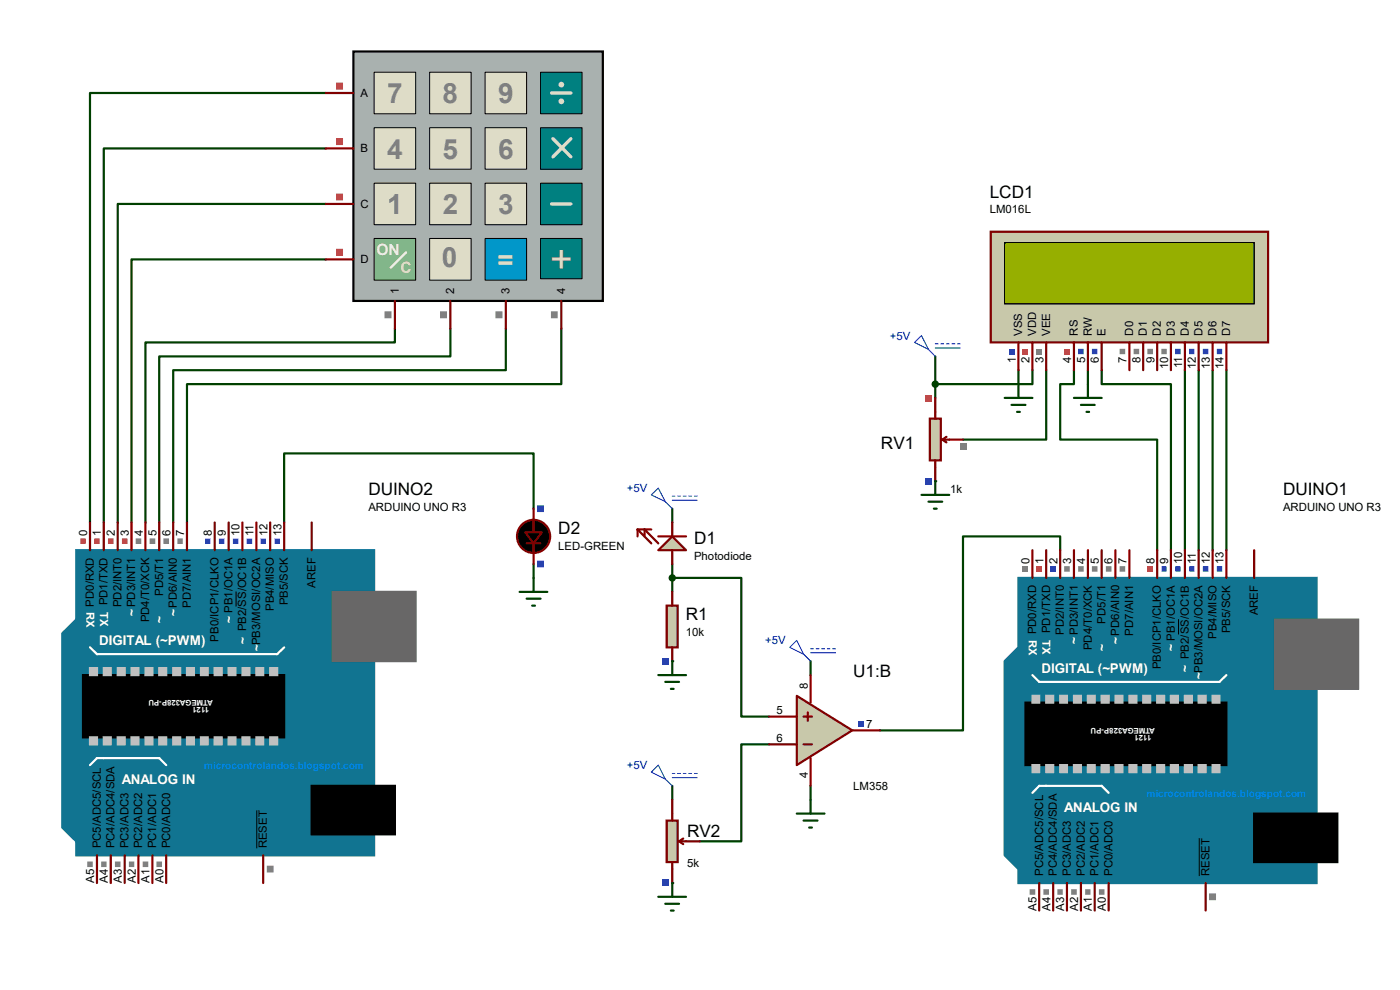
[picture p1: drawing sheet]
<svg xmlns="http://www.w3.org/2000/svg" width="297mm" height="210mm" viewBox="0 0 297 210" stroke-linecap="round" stroke-linejoin="round" font-family="sans-serif">
<path d="M222 78.5v14.8h-17.7M227.8 78.5v3h-2.9v11.8h20.6v23.4M230.8 78.5v3M233.7 78.5v3h14.7v35.2M251.4 78.5v38.2M254.3 78.5v38.2M257.3 78.5v38.2M260.2 78.5v38.2M224.9 116.7v-2.9h-20.6v41.1h-17.6" fill="none" stroke="#004000" stroke-width=".47"/>
<circle cx="198.4" cy="102.1" r=".23" fill="#004000"/>
<path d="M198.4 75.6v8.8M216.1 78.5v3M219 78.5v3h-20.6M163.2 157.9h-5.9v20.6h-8.8M172 140.3v2.9M172 166.7v3" fill="none" stroke="#004000" stroke-width=".47"/>
<circle cx="142.6" cy="187.3" r=".23" fill="#004000"/>
<path d="M142.6 166.7v3" fill="none" stroke="#004000" stroke-width=".47"/>
<circle cx="142.6" cy="140.3" r=".23" fill="#004000"/>
<g fill="none" stroke="#004000" stroke-width=".47">
<path d="M69.1 19.7h-50v91.1M69.1 31.5h-47.1v79.3M69.1 43.3h-44.1v67.5M69.1 55h-41.2v55.8M83.8 69.7v2.9h-52.9v38.2M95.5 69.7v5.9h-61.7v35.2M107.3 69.7v8.8h-70.6v32.3M119.1 69.7v11.8h-79.4v29.3M113.2 107.9v-11.7h-52.9v14.6M113.2 119.7v2.9M142.6 107.9v2.9M142.6 119.7v5.9"/>
<path d="M142.6 122.6h14.7v29.4h5.9"/>
</g>
<g fill="#117491" stroke="#117491" stroke-width=".47">
<path d="M216.1 137.3v47.1l-3-3v-41.1z"/>
<path d="M216.1 122.6h63.2v64.7h-63.2z"/>
</g>
<path d="M270.5 131.4h17.6v14.7h-17.6z" fill="#686767" stroke="#686767" stroke-width=".47"/>
<path d="M217.6 149.1h42.6v13.2h-42.6zM266.1 172.6h17.6v10.3h-17.6z" fill="#000" stroke="#000" stroke-width=".47"/>
<path d="M219 143.2l1.5 1.5h38.2l1.5-1.5M219 168.2l1.5-1.5h13.2l1.5 1.5" fill="none" stroke="#fff" stroke-width=".47"/>
<g fill="#c0c0c0" stroke="#c0c0c0" stroke-width=".47">
<path d="M257.3 147.6h1.4v1.5h-1.4z"/>
<path d="M254.3 147.6h1.5v1.5h-1.5z"/>
<path d="M251.4 147.6h1.5v1.5h-1.5z"/>
<path d="M248.4 147.6h1.5v1.5h-1.5z"/>
<path d="M245.5 147.6h1.5v1.5h-1.5z"/>
<path d="M242.5 147.6h1.5v1.5h-1.5z"/>
<path d="M239.6 147.6h1.5v1.5h-1.5z"/>
<path d="M236.6 147.6h1.5v1.5h-1.5z"/>
<path d="M233.7 147.6h1.5v1.5h-1.5z"/>
<path d="M230.8 147.6h1.4v1.5h-1.4z"/>
<path d="M227.8 147.6h1.5v1.5h-1.5z"/>
<path d="M224.9 147.6h1.5v1.5h-1.5z"/>
<path d="M222 147.6h1.4v1.5h-1.4z"/>
<path d="M219 147.6h1.5v1.5h-1.5z"/>
<path d="M257.3 162.3h1.4v1.5h-1.4z"/>
<path d="M254.3 162.3h1.5v1.5h-1.5z"/>
<path d="M251.4 162.3h1.5v1.5h-1.5z"/>
<path d="M248.4 162.3h1.5v1.5h-1.5z"/>
<path d="M245.5 162.3h1.5v1.5h-1.5z"/>
<path d="M242.5 162.3h1.5v1.5h-1.5z"/>
<path d="M239.6 162.3h1.5v1.5h-1.5z"/>
<path d="M236.6 162.3h1.5v1.5h-1.5z"/>
<path d="M233.7 162.3h1.5v1.5h-1.5z"/>
<path d="M230.8 162.3h1.4v1.5h-1.4z"/>
<path d="M227.8 162.3h1.5v1.5h-1.5z"/>
<path d="M224.9 162.3h1.5v1.5h-1.5z"/>
<path d="M222 162.3h1.4v1.5h-1.4z"/>
<path d="M219 162.3h1.5v1.5h-1.5z"/>
</g>
<g fill="none" stroke="#800000" stroke-width=".47">
<path d="M219 116.7v5.9M222 116.7v5.9M224.9 116.7v5.9M227.8 116.7v5.9M230.8 116.7v5.9M233.7 116.7v5.9M236.6 116.7v5.9M239.6 116.7v5.9M245.5 116.7v5.9M248.4 116.7v5.9M251.4 116.7v5.9M254.3 116.7v5.9"/>
<path d="M257.3 116.7v5.9M260.2 116.7v5.9M266.1 116.7v5.9M220.5 187.3v5.9M223.4 187.3v5.9M226.4 187.3v5.9M229.3 187.3v5.9M232.2 187.3v5.9M235.2 187.3v5.9M255.8 187.3v5.9"/>
</g>
<path d="M250 131.4v3.2M254.4 177.8v8" fill="none" stroke="#000" stroke-width=".21"/>
<path d="M217 120.1h1.1v1.2h-1.1z" fill="#808080"/>
<path d="M219.9 120.1h1.2v1.2h-1.2z" fill="#ff4040"/>
<path d="M222.8 120.1h1.2v1.2h-1.2z" fill="#4040ff"/>
<path d="M225.8 120.1h1.1v1.2h-1.1zM228.7 120.1h1.2v1.2h-1.2zM231.6 120.1h1.2v1.2h-1.2zM234.6 120.1h1.2v1.2h-1.2zM237.5 120.1h1.2v1.2h-1.2z" fill-rule="evenodd" fill="#808080"/>
<path d="M243.4 120.1h1.2v1.2h-1.2z" fill="#ff4040"/>
<path d="M246.4 120.1h1.1v1.2h-1.1zM249.3 120.1h1.2v1.2h-1.2zM252.3 120.1h1.1v1.2h-1.1zM255.2 120.1h1.2v1.2h-1.2zM258.1 120.1h1.2v1.2h-1.2z" fill-rule="evenodd" fill="#4040ff"/>
<path d="M218.4 188.6h1.2v1.2h-1.2zM221.4 188.6h1.1v1.2h-1.1zM224.3 188.6h1.2v1.2h-1.2zM227.2 188.6h1.2v1.2h-1.2zM230.2 188.6h1.2v1.2h-1.2zM233.1 188.6h1.2v1.2h-1.2zM256.5 189.5h1.5v1.5h-1.5z" fill-rule="evenodd" fill="#808080"/>
<path d="M210.2 49.1h58.8v23.5h-58.8z" fill="#c8c8aa" stroke="#800000" stroke-width=".47"/>
<path d="M213.1 51.5h53v12.9h-53z" fill="#324600" stroke="#000" stroke-width=".25"/>
<path d="M213.1 51.5h53v12.9h-53z" fill="#96af00" stroke="#000" stroke-width=".25"/>
<g fill="none" stroke="#800000" stroke-width=".47">
<path d="M216.1 72.6v5.9M219 72.6v5.9M222 72.6v5.9M227.8 72.6v5.9M230.8 72.6v5.9M233.7 72.6v5.9M239.6 72.6v5.9M242.5 72.6v5.9M245.5 72.6v5.9M248.4 72.6v5.9M251.4 72.6v5.9M254.3 72.6v5.9"/>
<path d="M257.3 72.6v5.9M260.2 72.6v5.9"/>
</g>
<path d="M258.1 74h1.2v1.1h-1.2zM255.2 74h1.2v1.1h-1.2zM252.3 74h1.1v1.1h-1.1zM249.3 74h1.2v1.1h-1.2z" fill-rule="evenodd" fill="#4040ff"/>
<path d="M246.4 74h1.1v1.1h-1.1zM243.4 74h1.2v1.1h-1.2zM240.5 74h1.2v1.1h-1.2zM237.5 74h1.2v1.1h-1.2z" fill-rule="evenodd" fill="#808080"/>
<path d="M231.6 74h1.2v1.1h-1.2zM228.7 74h1.2v1.1h-1.2z" fill-rule="evenodd" fill="#4040ff"/>
<path d="M225.8 74h1.1v1.1h-1.1z" fill="#ff4040"/>
<path d="M214 74h1.2v1.1h-1.2z" fill="#4040ff"/>
<path d="M217 74h1.1v1.1h-1.1z" fill="#ff4040"/>
<path d="M219.9 74h1.2v1.1h-1.2z" fill="#808080"/>
<path d="M227.8 84.4h5.9M229.3 85.9h2.9M230.5 87.4h.6M230.8 81.5v2.9" fill="none" stroke="#004000" stroke-width=".47"/>
<path d="M169 147.6l11.8 7.3-11.8 7.4z" fill="#c8c8aa" stroke="#800000" stroke-width=".47"/>
<path d="M163.2 157.9h5.8M163.2 152h5.8M170.5 157.9h1.8M170.5 152h1.8M171.4 151.1v1.8M172 143.2v5.9M180.8 154.9h5.9M172 160.8v5.9" fill="none" stroke="#800000" stroke-width=".47"/>
<path d="M182.1 152.9h1.2v1.2h-1.2z" fill="#4040ff"/>
<path d="M197.3 88.8h2.3v8.9h-2.3z" fill="#c8c8aa" stroke="#800000" stroke-width=".47"/>
<path d="M198.4 84.4v4.4M198.4 97.7v4.4M199.9 93.3l.9 .6M199.9 93.3h4.4M200.8 92.7l-.9 .6" fill="none" stroke="#800000" stroke-width=".47"/>
<path d="M196.2 101.3h1.5v1.5h-1.5z" fill="#4040ff"/>
<path d="M196.2 83.7h1.5v1.5h-1.5z" fill="#ff4040"/>
<path d="M203.6 94h1.5v1.5h-1.5z" fill="#808080"/>
<path d="M213.1 84.4h5.9M214.6 85.9h3M215.8 87.4h.6M216.1 81.5v2.9M195.5 105h5.9M197 106.4h2.9M198.1 107.9h.6M198.4 102.1v2.9M169 172.6h5.9M170.5 174.1h2.9M171.7 175.6h.6M172 169.7v2.9" fill="none" stroke="#004000" stroke-width=".47"/>
<circle cx="198.4" cy="81.5" r=".55" fill="#004000" stroke="#004000" stroke-width=".47"/>
<g fill="none" stroke="#0000c0" stroke-width=".21">
<path d="M194 72.6l1.5-1.4 1.5 2.9zM197 74.1l1.4 1.5M198.4 72.9h.6M198.4 73.8h5.3M199.6 72.9h.6M200.8 72.9h.6M202 72.9h.6M203.2 72.9h.5M169 135.8l1.5 3-2.9-1.5zM170.5 138.8l1.5 1.5M172 137.6h.6M172 138.5h5.2"/>
<path d="M173.1 137.6h.6M174.3 137.6h.6M175.5 137.6h.6M176.7 137.6h.5"/>
</g>
<path d="M141.4 174.1h2.4v8.8h-2.4z" fill="#c8c8aa" stroke="#800000" stroke-width=".47"/>
<path d="M142.6 169.7v4.4M144.1 178.5l.8 .6M144.1 178.5h4.4M144.9 177.9l-.8 .6M142.6 182.9v4.4" fill="none" stroke="#800000" stroke-width=".47"/>
<path d="M140.4 186.6h1.5v1.4h-1.5z" fill="#4040ff"/>
<path d="M139.7 190.2h5.8M141.1 191.7h3M142.3 193.2h.6M142.6 187.3v2.9" fill="none" stroke="#004000" stroke-width=".47"/>
<path d="M138.2 163.8l1.5-1.5 1.4 3zM141.1 165.3l1.5 1.4M142.6 164.1h.6M142.6 165h5.3M143.8 164.1h.6M144.9 164.1h.6M146.1 164.1h.6M147.3 164.1h.6" fill="none" stroke="#0000c0" stroke-width=".21"/>
<path d="M139.7 116.7l2.9-2.9 2.9 2.9z" fill="#c8c8aa" stroke="#800000" stroke-width=".47"/>
<path d="M135.3 112.3l2.9 3M135.3 112.3v1.5M135.3 112.3h2.9M136.7 113.8v-1.5l3 3M139.7 113.8h5.8M142.6 110.8v3M142.6 116.7v3" fill="none" stroke="#800000" stroke-width=".47"/>
<path d="M141.4 128.5h2.4v8.8h-2.4z" fill="#c8c8aa" stroke="#800000" stroke-width=".47"/>
<path d="M142.6 125.6v2.9M142.6 137.3v3" fill="none" stroke="#800000" stroke-width=".47"/>
<path d="M140.4 139.5h1.5v1.5h-1.5z" fill="#4040ff"/>
<path d="M139.7 143.2h5.8M141.1 144.7h3M142.3 146.1h.6M142.6 140.3v2.9" fill="none" stroke="#004000" stroke-width=".47"/>
<circle cx="142.6" cy="122.6" r=".55" fill="#004000" stroke="#004000" stroke-width=".47"/>
<path d="M138.2 105l1.5-1.5 1.4 2.9zM141.1 106.4l1.5 1.5M142.6 105.2h.6M142.6 106.1h5.3M143.8 105.2h.6M144.9 105.2h.6M146.1 105.2h.6M147.3 105.2h.6" fill="none" stroke="#0000c0" stroke-width=".21"/>
<path d="M75 10.9h52.9v52.9h-52.9z" fill="#a9b1af" stroke="#000" stroke-width=".47"/>
<path d="M79.4 15.4h8.8v8.7h-8.8z" fill="#dedcc7"/>
<path d="M79.4 15.3h8.8v8.8h-8.8z" fill="none" stroke="#000" stroke-width=".21"/>
<path d="M91.2 15.4h8.7v8.7h-8.7z" fill="#dedcc7"/>
<path d="M91.1 15.3h8.8v8.8h-8.8z" fill="none" stroke="#000" stroke-width=".21"/>
<path d="M103 15.4h8.7v8.7h-8.7z" fill="#dedcc7"/>
<path d="M102.9 15.3h8.8v8.8h-8.8z" fill="none" stroke="#000" stroke-width=".21"/>
<path d="M114.7 15.4h8.8v8.7h-8.8z" fill="#008080"/>
<path d="M114.7 15.3h8.8v8.8h-8.8z" fill="none" stroke="#000" stroke-width=".21"/>
<path d="M79.4 27.1h8.8v8.8h-8.8z" fill="#dedcc7"/>
<path d="M79.4 27.1h8.8v8.8h-8.8z" fill="none" stroke="#000" stroke-width=".21"/>
<path d="M91.2 27.1h8.7v8.8h-8.7z" fill="#dedcc7"/>
<path d="M91.1 27.1h8.8v8.8h-8.8z" fill="none" stroke="#000" stroke-width=".21"/>
<path d="M103 27.1h8.7v8.8h-8.7z" fill="#dedcc7"/>
<path d="M102.9 27.1h8.8v8.8h-8.8z" fill="none" stroke="#000" stroke-width=".21"/>
<path d="M114.7 27.1h8.8v8.8h-8.8z" fill="#008080"/>
<path d="M114.7 27.1h8.8v8.8h-8.8z" fill="none" stroke="#000" stroke-width=".21"/>
<path d="M79.4 38.9h8.8v8.8h-8.8z" fill="#dedcc7"/>
<path d="M79.4 38.9h8.8v8.8h-8.8z" fill="none" stroke="#000" stroke-width=".21"/>
<path d="M91.2 38.9h8.7v8.8h-8.7z" fill="#dedcc7"/>
<path d="M91.1 38.9h8.8v8.8h-8.8z" fill="none" stroke="#000" stroke-width=".21"/>
<path d="M103 38.9h8.7v8.8h-8.7z" fill="#dedcc7"/>
<path d="M102.9 38.9h8.8v8.8h-8.8z" fill="none" stroke="#000" stroke-width=".21"/>
<path d="M103 50.6h8.7v8.8h-8.7z" fill="#0197c9"/>
<path d="M102.9 50.6h8.8v8.8h-8.8z" fill="none" stroke="#000" stroke-width=".21"/>
<path d="M114.7 38.9h8.8v8.8h-8.8z" fill="#008080"/>
<path d="M114.7 38.9h8.8v8.8h-8.8z" fill="none" stroke="#000" stroke-width=".21"/>
<path d="M117 19.7h4.1M121.1 29.4l-3.8 3.9M117 43.3h4.1" fill="none" stroke="#dedcc7" stroke-width=".72"/>
<g fill="#c8c8aa" stroke="#dedcc7" stroke-width=".72">
<circle cx="119.1" cy="17.9" r=".25"/>
<circle cx="119.1" cy="21.5" r=".25"/>
</g>
<path d="M114.7 50.6h8.8v8.5h-8.8z" fill="#008080"/>
<path d="M114.7 50.6h8.8v8.5h-8.8z" fill="none" stroke="#000" stroke-width=".21"/>
<path d="M117.3 29.4l3.8 3.9" fill="none" stroke="#dedcc7" stroke-width=".72"/>
<path d="M79.4 50.6h8.8v8.8h-8.8z" fill="#81b57d"/>
<path d="M79.4 50.6h8.8v8.8h-8.8z" fill="none" stroke="#000" stroke-width=".21"/>
<path d="M86.1 53.6l-3.2 3.2" fill="none" stroke="#fafbdb" stroke-width=".51"/>
<path d="M91.2 50.6h8.7v8.8h-8.7z" fill="#dedcc7"/>
<path d="M91.1 50.6h8.8v8.8h-8.8z" fill="none" stroke="#000" stroke-width=".21"/>
<path d="M69.1 19.7h5.9M69.1 31.5h5.9M69.1 43.3h5.9M69.1 55h5.9M83.8 63.8v5.9M95.5 63.8v5.9M107.3 63.8v5.9M119.1 63.8v5.9" fill="none" stroke="#800000" stroke-width=".47"/>
<path d="M71.3 17.5h1.5v1.5h-1.5zM71.3 29.3h1.5v1.5h-1.5zM71.3 41.1h1.5v1.4h-1.5zM71.3 52.8h1.5v1.5h-1.5z" fill-rule="evenodd" fill="#ff4040"/>
<path d="M81.6 66h1.5v1.5h-1.5zM93.3 66h1.5v1.5h-1.5zM116.9 66h1.4v1.5h-1.4zM105.1 66h1.5v1.5h-1.5z" fill-rule="evenodd" fill="#808080"/>
<g fill="#117491" stroke="#117491" stroke-width=".47">
<path d="M13.2 134.4l3-3v47.1l-3-2.9z"/>
<path d="M16.2 116.7h63.2v64.7h-63.2z"/>
</g>
<path d="M70.6 125.6h17.6v14.7h-17.6z" fill="#686767" stroke="#686767" stroke-width=".47"/>
<path d="M17.6 143.2h42.7v13.2h-42.7zM66.1 166.7h17.7v10.3h-17.7z" fill="#000" stroke="#000" stroke-width=".47"/>
<path d="M19.1 137.3l1.5 1.5h38.2l1.5-1.5M19.1 162.3l1.5-1.5h13.2l1.5 1.5" fill="none" stroke="#fff" stroke-width=".47"/>
<g fill="#c0c0c0" stroke="#c0c0c0" stroke-width=".47">
<path d="M57.3 141.7h1.5v1.5h-1.5z"/>
<path d="M54.4 141.7h1.4v1.5h-1.4z"/>
<path d="M51.4 141.7h1.5v1.5h-1.5z"/>
<path d="M48.5 141.7h1.5v1.5h-1.5z"/>
<path d="M45.6 141.7h1.4v1.5h-1.4z"/>
<path d="M42.6 141.7h1.5v1.5h-1.5z"/>
<path d="M39.7 141.7h1.4v1.5h-1.4z"/>
<path d="M36.7 141.7h1.5v1.5h-1.5z"/>
<path d="M33.8 141.7h1.5v1.5h-1.5z"/>
<path d="M30.9 141.7h1.4v1.5h-1.4z"/>
<path d="M27.9 141.7h1.5v1.5h-1.5z"/>
<path d="M25 141.7h1.5v1.5h-1.5z"/>
<path d="M22 141.7h1.5v1.5h-1.5z"/>
<path d="M19.1 141.7h1.5v1.5h-1.5z"/>
<path d="M57.3 156.4h1.5v1.5h-1.5z"/>
<path d="M54.4 156.4h1.4v1.5h-1.4z"/>
<path d="M51.4 156.4h1.5v1.5h-1.5z"/>
<path d="M48.5 156.4h1.5v1.5h-1.5z"/>
<path d="M45.6 156.4h1.4v1.5h-1.4z"/>
<path d="M42.6 156.4h1.5v1.5h-1.5z"/>
<path d="M39.7 156.4h1.4v1.5h-1.4z"/>
<path d="M36.7 156.4h1.5v1.5h-1.5z"/>
<path d="M33.8 156.4h1.5v1.5h-1.5z"/>
<path d="M30.9 156.4h1.4v1.5h-1.4z"/>
<path d="M27.9 156.4h1.5v1.5h-1.5z"/>
<path d="M25 156.4h1.5v1.5h-1.5z"/>
<path d="M22 156.4h1.5v1.5h-1.5z"/>
<path d="M19.1 156.4h1.5v1.5h-1.5z"/>
</g>
<g fill="none" stroke="#800000" stroke-width=".47">
<path d="M19.1 110.8v5.9M22 110.8v5.9M25 110.8v5.9M27.9 110.8v5.9M30.9 110.8v5.9M33.8 110.8v5.9M36.7 110.8v5.9M39.7 110.8v5.9M45.6 110.8v5.9M48.5 110.8v5.9M51.4 110.8v5.9M54.4 110.8v5.9"/>
<path d="M57.3 110.8v5.9M60.3 110.8v5.9M66.1 110.8v5.9M20.6 181.4v5.9M23.5 181.4v5.9M26.5 181.4v5.9M29.4 181.4v5.9M32.3 181.4v5.9M35.3 181.4v5.9M55.8 181.4v5.9"/>
</g>
<path d="M50.1 125.5v3.2M54.5 171.9v8.1" fill="none" stroke="#000" stroke-width=".21"/>
<path d="M17 114.2h1.2v1.2h-1.2zM20 114.2h1.2v1.2h-1.2zM22.9 114.2h1.2v1.2h-1.2zM25.9 114.2h1.2v1.2h-1.2z" fill-rule="evenodd" fill="#ff4040"/>
<path d="M28.8 114.2h1.2v1.2h-1.2zM31.7 114.2h1.2v1.2h-1.2zM34.7 114.2h1.2v1.2h-1.2zM37.6 114.2h1.2v1.2h-1.2z" fill-rule="evenodd" fill="#808080"/>
<path d="M43.5 114.2h1.2v1.2h-1.2zM46.4 114.2h1.2v1.2h-1.2zM49.4 114.2h1.1v1.2h-1.1zM52.3 114.2h1.2v1.2h-1.2zM55.2 114.2h1.2v1.2h-1.2zM58.2 114.2h1.2v1.2h-1.2z" fill-rule="evenodd" fill="#4040ff"/>
<path d="M18.5 182.8h1.2v1.1h-1.2zM21.5 182.8h1.1v1.1h-1.1zM24.4 182.8h1.2v1.1h-1.2zM27.3 182.8h1.2v1.1h-1.2zM30.3 182.8h1.2v1.1h-1.2zM33.2 182.8h1.2v1.1h-1.2zM56.6 183.6h1.4v1.5h-1.4z" fill-rule="evenodd" fill="#808080"/>
<circle cx="113.2" cy="113.8" r="3.5" fill="#000" stroke="#800000" stroke-width=".47"/>
<path d="M111.7 115.3h3" fill="none" stroke="#800000" stroke-width=".42"/>
<path d="M113.2 107.9v5M113.2 115.3v4.4" fill="none" stroke="#800000" stroke-width=".47"/>
<path d="M111.4 112.9h3.6l-1.8 2.4z" fill="#000" stroke="#800000" stroke-width=".42"/>
<path d="M113.9 107.2h1.5v1.4h-1.5zM113.9 118.9h1.5v1.5h-1.5z" fill-rule="evenodd" fill="#4040ff"/>
<path d="M110.2 125.6h5.9M111.7 127h3M112.9 128.5h.6M113.2 122.6v3" fill="none" stroke="#004000" stroke-width=".47"/>
<text font-size="8.5" x="116.6" y="58">+</text>
<g font-size="5.9" fill="#808080">
<text x="82.1" y="21.9">7</text>
<text x="93.9" y="21.9">8</text>
<text x="105.7" y="21.9">9</text>
<text x="82.1" y="33.7">4</text>
<text x="93.9" y="33.7">5</text>
<text x="105.7" y="33.7">6</text>
<text x="82.1" y="45.4">1</text>
<text x="93.9" y="45.4">2</text>
<text x="105.7" y="45.4">3</text>
<text x="93.8" y="56.6">0</text>
</g>
<text font-size="5.9" fill="#dedcc7" x="105.6" y="57.2">=</text>
<g font-size="3.6">
<text x="210" y="41.9">LCD1</text>
<text x="186.9" y="95.2">RV1</text>
<text x="78.1" y="105.1">DUINO2</text>
<text x="272.2" y="105.1">DUINO1</text>
<text x="118.4" y="113.3">D2</text>
<text x="147.2" y="115.4">D1</text>
<text x="145.5" y="131.6">R1</text>
<text x="181" y="143.7">U1:B</text>
<text x="145.8" y="177.5">RV2</text>
</g>
<text font-size="3.3" fill="#fafbdb" x="79.8" y="54.2">ON</text>
<text font-size="3.3" fill="#eff2c4" x="85" y="58">C</text>
<g font-size="2.8" fill="#fff">
<text x="21" y="136.9">DIGITAL (~PWM)</text>
<text x="220.9" y="142.8">DIGITAL (~PWM)</text>
<text x="25.8" y="166.3">ANALOG IN</text>
<text x="225.8" y="172.2">ANALOG IN</text>
</g>
<g font-size="2.6" fill="#fff">
<text x="27.1" y="129.2" transform="rotate(90 27.1 129.2)">~</text>
<text x="32.9" y="130.7" transform="rotate(90 32.9 130.7)">~</text>
<text x="35.9" y="129.2" transform="rotate(90 35.9 129.2)">~</text>
<text x="47.7" y="130.7" transform="rotate(90 47.7 130.7)">~</text>
<text x="50.6" y="135.1" transform="rotate(90 50.6 135.1)">~</text>
<text x="53.6" y="136.6" transform="rotate(90 53.6 136.6)">~</text>
<text x="227" y="135.1" transform="rotate(90 227 135.1)">~</text>
<text x="232.9" y="136.6" transform="rotate(90 232.9 136.6)">~</text>
<text x="235.8" y="135.1" transform="rotate(90 235.8 135.1)">~</text>
<text x="247.6" y="136.6" transform="rotate(90 247.6 136.6)">~</text>
<text x="250.5" y="141" transform="rotate(90 250.5 141)">~</text>
<text x="253.4" y="142.5" transform="rotate(90 253.4 142.5)">~</text>
</g>
<g font-size="2.4">
<text x="76.5" y="20.6">A</text>
<text x="76.5" y="32.3">B</text>
<text x="76.5" y="44.1">C</text>
<text x="210" y="45.2">LM016L</text>
<text x="76.5" y="55.9">D</text>
<text x="84.6" y="62.4" transform="rotate(-90 84.6 62.4)">1</text>
<text x="96.4" y="62.4" transform="rotate(-90 96.4 62.4)">2</text>
<text x="108.1" y="62.4" transform="rotate(-90 108.1 62.4)">3</text>
<text x="119.9" y="62.4" transform="rotate(-90 119.9 62.4)">4</text>
<text x="216.9" y="71.2" transform="rotate(-90 216.9 71.2)">VSS</text>
<text x="219.8" y="71.2" transform="rotate(-90 219.8 71.2)">VDD</text>
<text x="222.8" y="71.2" transform="rotate(-90 222.8 71.2)">VEE</text>
<text x="228.6" y="71.2" transform="rotate(-90 228.6 71.2)">RS</text>
<text x="231.6" y="71.2" transform="rotate(-90 231.6 71.2)">RW</text>
<text x="234.5" y="71.2" transform="rotate(-90 234.5 71.2)">E</text>
<text x="240.4" y="71.2" transform="rotate(-90 240.4 71.2)">D0</text>
<text x="243.3" y="71.2" transform="rotate(-90 243.3 71.2)">D1</text>
<text x="246.3" y="71.2" transform="rotate(-90 246.3 71.2)">D2</text>
<text x="249.2" y="71.2" transform="rotate(-90 249.2 71.2)">D3</text>
<text x="252.2" y="71.2" transform="rotate(-90 252.2 71.2)">D4</text>
<text x="255.1" y="71.2" transform="rotate(-90 255.1 71.2)">D5</text>
<text x="258.1" y="71.2" transform="rotate(-90 258.1 71.2)">D6</text>
<text x="261" y="71.2" transform="rotate(-90 261 71.2)">D7</text>
<text x="215.5" y="77" transform="rotate(-90 215.5 77)">1</text>
<text x="218.4" y="77" transform="rotate(-90 218.4 77)">2</text>
<text x="221.4" y="77" transform="rotate(-90 221.4 77)">3</text>
<text x="227.2" y="77" transform="rotate(-90 227.2 77)">4</text>
<text x="230.2" y="77" transform="rotate(-90 230.2 77)">5</text>
<text x="233.1" y="77" transform="rotate(-90 233.1 77)">6</text>
<text x="239" y="77" transform="rotate(-90 239 77)">7</text>
<text x="241.9" y="77" transform="rotate(-90 241.9 77)">8</text>
<text x="244.9" y="77" transform="rotate(-90 244.9 77)">9</text>
<text x="247.8" y="78.3" transform="rotate(-90 247.8 78.3)">10</text>
<text x="250.8" y="78.1" transform="rotate(-90 250.8 78.1)">11</text>
<text x="253.7" y="78.3" transform="rotate(-90 253.7 78.3)">12</text>
<text x="256.7" y="78.3" transform="rotate(-90 256.7 78.3)">13</text>
<text x="259.6" y="78.3" transform="rotate(-90 259.6 78.3)">14</text>
<text x="201.6" y="104.5">1k</text>
<text x="18.5" y="113.8" transform="rotate(-90 18.5 113.8)">0</text>
<text x="21.4" y="113.8" transform="rotate(-90 21.4 113.8)">1</text>
<text x="24.4" y="113.8" transform="rotate(-90 24.4 113.8)">2</text>
<text x="27.3" y="113.8" transform="rotate(-90 27.3 113.8)">3</text>
<text x="30.3" y="113.8" transform="rotate(-90 30.3 113.8)">4</text>
<text x="33.2" y="113.8" transform="rotate(-90 33.2 113.8)">5</text>
<text x="36.2" y="113.8" transform="rotate(-90 36.2 113.8)">6</text>
<text x="39.1" y="113.8" transform="rotate(-90 39.1 113.8)">7</text>
<text x="45" y="113.8" transform="rotate(-90 45 113.8)">8</text>
<text x="47.9" y="113.8" transform="rotate(-90 47.9 113.8)">9</text>
<text x="50.8" y="113.8" transform="rotate(-90 50.8 113.8)">10</text>
<text x="53.8" y="113.8" transform="rotate(-90 53.8 113.8)">11</text>
<text x="56.7" y="113.8" transform="rotate(-90 56.7 113.8)">12</text>
<text x="59.7" y="113.8" transform="rotate(-90 59.7 113.8)">13</text>
<text x="78.1" y="108.4">ARDUINO UNO R3</text>
<text x="272.2" y="108.4">ARDUINO UNO R3</text>
<text x="118.4" y="116.6">LED-GREEN</text>
<text x="147.2" y="118.7">Photodiode</text>
<text x="218.4" y="119.7" transform="rotate(-90 218.4 119.7)">0</text>
<text x="221.4" y="119.7" transform="rotate(-90 221.4 119.7)">1</text>
<text x="224.3" y="119.7" transform="rotate(-90 224.3 119.7)">2</text>
<text x="227.2" y="119.7" transform="rotate(-90 227.2 119.7)">3</text>
<text x="230.2" y="119.7" transform="rotate(-90 230.2 119.7)">4</text>
<text x="233.1" y="119.7" transform="rotate(-90 233.1 119.7)">5</text>
<text x="236.1" y="119.7" transform="rotate(-90 236.1 119.7)">6</text>
<text x="239" y="119.7" transform="rotate(-90 239 119.7)">7</text>
<text x="244.9" y="119.7" transform="rotate(-90 244.9 119.7)">8</text>
<text x="247.8" y="119.7" transform="rotate(-90 247.8 119.7)">9</text>
<text x="250.8" y="119.7" transform="rotate(-90 250.8 119.7)">10</text>
<text x="253.7" y="119.7" transform="rotate(-90 253.7 119.7)">11</text>
<text x="256.7" y="119.7" transform="rotate(-90 256.7 119.7)">12</text>
<text x="259.6" y="119.7" transform="rotate(-90 259.6 119.7)">13</text>
<text x="66.9" y="124.7" transform="rotate(-90 66.9 124.7)">AREF</text>
<text x="19.9" y="128.7" transform="rotate(-90 19.9 128.7)">PD0/RXD</text>
<text x="22.8" y="128.4" transform="rotate(-90 22.8 128.4)">PD1/TXD</text>
<text x="25.8" y="128.8" transform="rotate(-90 25.8 128.8)">PD2/INT0</text>
<text x="28.7" y="128.8" transform="rotate(-90 28.7 128.8)">PD3/INT1</text>
<text x="34.6" y="126.4" transform="rotate(-90 34.6 126.4)">PD5/T1</text>
<text x="37.5" y="128.9" transform="rotate(-90 37.5 128.9)">PD6/AIN0</text>
<text x="40.5" y="128.9" transform="rotate(-90 40.5 128.9)">PD7/AIN1</text>
<text x="49.3" y="130" transform="rotate(-90 49.3 130)">PB1/OC1A</text>
<text x="58.1" y="129.6" transform="rotate(-90 58.1 129.6)">PB4/MISO</text>
<text x="61.1" y="128.4" transform="rotate(-90 61.1 128.4)">PB5/SCK</text>
<text x="266.9" y="130.6" transform="rotate(-90 266.9 130.6)">AREF</text>
<text x="31.7" y="132" transform="rotate(-90 31.7 132)">PD4/T0/XCK</text>
<text x="46.4" y="136.1" transform="rotate(-90 46.4 136.1)">PB0/ICP1/CLKO</text>
<text x="52.2" y="133.9" transform="rotate(-90 52.2 133.9)">PB2/SS/OC1B</text>
<text x="55.2" y="136.9" transform="rotate(-90 55.2 136.9)">PB3/MOSI/OC2A</text>
<text x="145.5" y="134.9">10k</text>
<text x="219.8" y="134.6" transform="rotate(-90 219.8 134.6)">PD0/RXD</text>
<text x="222.8" y="134.3" transform="rotate(-90 222.8 134.3)">PD1/TXD</text>
<text x="225.7" y="134.7" transform="rotate(-90 225.7 134.7)">PD2/INT0</text>
<text x="228.6" y="134.7" transform="rotate(-90 228.6 134.7)">PD3/INT1</text>
<text x="231.6" y="137.9" transform="rotate(-90 231.6 137.9)">PD4/T0/XCK</text>
<text x="234.5" y="132.3" transform="rotate(-90 234.5 132.3)">PD5/T1</text>
<text x="237.4" y="134.8" transform="rotate(-90 237.4 134.8)">PD6/AIN0</text>
<text x="240.4" y="134.8" transform="rotate(-90 240.4 134.8)">PD7/AIN1</text>
<text x="249.2" y="135.9" transform="rotate(-90 249.2 135.9)">PB1/OC1A</text>
<text x="258.1" y="135.5" transform="rotate(-90 258.1 135.5)">PB4/MISO</text>
<text x="261" y="134.3" transform="rotate(-90 261 134.3)">PB5/SCK</text>
<text x="246.3" y="142" transform="rotate(-90 246.3 142)">PB0/ICP1/CLKO</text>
<text x="252.2" y="139.8" transform="rotate(-90 252.2 139.8)">PB2/SS/OC1B</text>
<text x="255.1" y="142.8" transform="rotate(-90 255.1 142.8)">PB3/MOSI/OC2A</text>
<text x="171.4" y="146.1" transform="rotate(-90 171.4 146.1)">8</text>
<text x="164.7" y="151.5">5</text>
<text x="183.7" y="154.4">7</text>
<text x="164.7" y="157.4">6</text>
<text x="171.4" y="165.1" transform="rotate(-90 171.4 165.1)">4</text>
<text x="181" y="167.7">LM358</text>
<text x="21.4" y="180" transform="rotate(-90 21.4 180)">PC5/ADC5/SCL</text>
<text x="24.3" y="180" transform="rotate(-90 24.3 180)">PC4/ADC4/SDA</text>
<text x="27.3" y="180" transform="rotate(-90 27.3 180)">PC3/ADC3</text>
<text x="30.2" y="180" transform="rotate(-90 30.2 180)">PC2/ADC2</text>
<text x="33.1" y="180" transform="rotate(-90 33.1 180)">PC1/ADC1</text>
<text x="36.1" y="180" transform="rotate(-90 36.1 180)">PC0/ADC0</text>
<text x="56.6" y="180" transform="rotate(-90 56.6 180)">RESET</text>
<text x="145.8" y="183.9">5k</text>
<text x="221.3" y="185.8" transform="rotate(-90 221.3 185.8)">PC5/ADC5/SCL</text>
<text x="224.2" y="185.8" transform="rotate(-90 224.2 185.8)">PC4/ADC4/SDA</text>
<text x="227.2" y="185.8" transform="rotate(-90 227.2 185.8)">PC3/ADC3</text>
<text x="230.1" y="185.8" transform="rotate(-90 230.1 185.8)">PC2/ADC2</text>
<text x="233" y="185.8" transform="rotate(-90 233 185.8)">PC1/ADC1</text>
<text x="236" y="185.8" transform="rotate(-90 236 185.8)">PC0/ADC0</text>
<text x="256.6" y="185.8" transform="rotate(-90 256.6 185.8)">RESET</text>
<text x="20" y="187.3" transform="rotate(-90 20 187.3)">A5</text>
<text x="22.9" y="187.3" transform="rotate(-90 22.9 187.3)">A4</text>
<text x="25.9" y="187.3" transform="rotate(-90 25.9 187.3)">A3</text>
<text x="28.8" y="187.3" transform="rotate(-90 28.8 187.3)">A2</text>
<text x="31.7" y="187.3" transform="rotate(-90 31.7 187.3)">A1</text>
<text x="34.7" y="187.3" transform="rotate(-90 34.7 187.3)">A0</text>
<text x="219.9" y="193.2" transform="rotate(-90 219.9 193.2)">A5</text>
<text x="222.8" y="193.2" transform="rotate(-90 222.8 193.2)">A4</text>
<text x="225.8" y="193.2" transform="rotate(-90 225.8 193.2)">A3</text>
<text x="228.7" y="193.2" transform="rotate(-90 228.7 193.2)">A2</text>
<text x="231.6" y="193.2" transform="rotate(-90 231.6 193.2)">A1</text>
<text x="234.6" y="193.2" transform="rotate(-90 234.6 193.2)">A0</text>
</g>
<g font-size="2.4" fill="#0000c0">
<text x="188.8" y="72.1">+5V</text>
<text x="133" y="104.4">+5V</text>
<text x="162.3" y="136.7">+5V</text>
<text x="133" y="163.2">+5V</text>
</g>
<g font-size="2.4" fill="#fff">
<text x="18.3" y="129.8" transform="rotate(90 18.3 129.8)">RX</text>
<text x="21.3" y="129.9" transform="rotate(90 21.3 129.9)">TX</text>
<text x="218.3" y="135.7" transform="rotate(90 218.3 135.7)">RX</text>
<text x="221.2" y="135.8" transform="rotate(90 221.2 135.8)">TX</text>
</g>
<g font-size="2.1" fill="#0085e8">
<text x="43.3" y="163.1">microcontrolandos.blogspot.com</text>
<text x="243.2" y="169">microcontrolandos.blogspot.com</text>
</g>
<g font-size="1.7" fill="#fff">
<text x="44.4" y="150" transform="rotate(-180 44.4 150)">1121</text>
<text x="45.1" y="148.5" transform="rotate(-180 45.1 148.5)">ATMEGA328P-PU</text>
<text x="244.3" y="155.9" transform="rotate(-180 244.3 155.9)">1121</text>
<text x="245" y="154.4" transform="rotate(-180 245 154.4)">ATMEGA328P-PU</text>
</g>
</svg>
